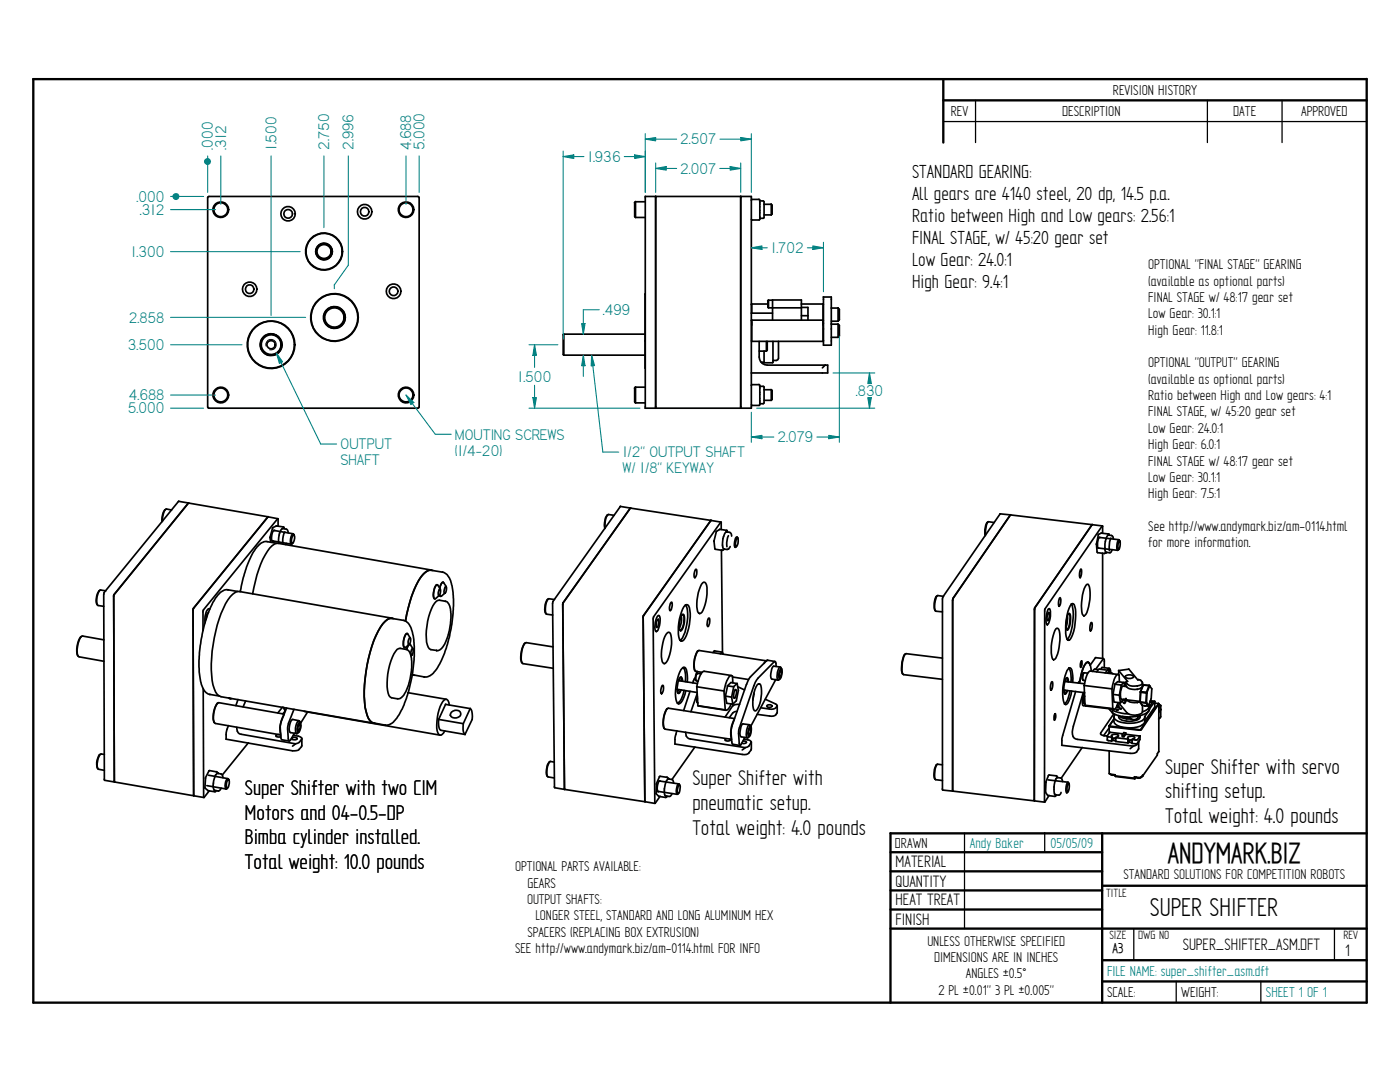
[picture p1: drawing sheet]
<svg xmlns="http://www.w3.org/2000/svg" width="279mm" height="216mm" viewBox="0 0 279 216" stroke-linecap="round" stroke-linejoin="round" font-family="sans-serif">
<g fill="none" stroke="#000" stroke-width=".47">
<path d="M6.6 15.8l266.2-.1v184.4h-266.2v-184.3M188.3 15.8v12.6M188.3 20h84.5M177.7 166.2v33.9M177.7 166.3h95.1M177.7 170.1h42.3M177.7 173.9h42.3M177.7 177.7h42.3M220 166.2v33.9M220 176.7h52.8M177.7 181.5h42.3M177.7 185.3h95.1"/>
<path d="M220 191.6h52.8M220 195.8h52.8"/>
</g>
<path d="M188.3 24.3h84.5M194.7 20v8.4M241 20v8.4M255.9 20v8.4M192.5 166.2v19.1M208.5 166.1v3.8M226.3 185.3v6.3M234.7 195.8v4.3M251.6 195.8v4.3M266.3 185.3v6.3" fill="none" stroke="#000" stroke-width=".25"/>
<g fill="none" stroke="#000" stroke-width=".34">
<path d="M41.4 39.5l.3-.3h41.7l.3 .3-.1 41.9h-41.9M41.4 39.4v41.8l.3 .2M128.8 39.2h21.1v42.2h-21.2M128.8 39.2v42.2M130.9 39.2v42.2M147.8 39.2v42.2M150 39.8h1.5M150.1 39.8l-.2 .1M151.5 39.8l.1 .1v3.9M126.7 40.4v2.8l.1 .2M126.8 40.3h2M126.8 40.2v3.2"/>
<path d="M126.8 43.4h2M126.8 40.3l-.2 .1M128.7 58.7h.1M128.7 58.7l.1 14.7M151.6 40.1h.7l.2 .2v3.1l-.2 .2h-.7M151.6 43.7l-.1 .2h-1.4l-.2-.1M152.4 40.8h1.5M152.5 42.9h1.4M153.3 59.9h.9M153.4 59.9l-.2 .1M153.4 59.9v1.5M153.9 40.7l.2 .2v1.8"/>
<path d="M153.9 40.7v2.2M154.1 42.7l-.2 .2M154.1 59.9h5.8v4M154.2 59.9v4M164.3 59.2v9.7h1.6v-9.6h-1.6M68.7 64.1v.1M68.8 63.1l.1 .1M112.4 66.8l.1-.1v4.2M112.4 66.8v3.9l.1 .2M112.5 66.7h16.2M112.5 70.9h16.2M126.6 77.4l.2-.2v3.2"/>
<path d="M126.7 77.4v2.8l.1 .2M126.8 77.3h2M128.7 68h.1M149.9 60.7h.1v1.8M149.9 64l.1-.2v4.3M149.9 62.5h4.3M149.9 68l.1 .1M150 60.7h3.2M150 63.9h14.3M150 76.8h1.5M150 68.1h14.3M150.1 76.8l-.2 .1"/>
<path d="M151.5 76.7l.1 .2v3.9M151.5 68.1v3.1a1.61 1.61 0 0 0 1.6 1.7h12.1v1.5h-15.3M151.5 70.1h1.5M151.6 77.1h.7l.2 .1v3.2l-.2 .2h-.7M151.9 72.3h.6M152.4 77.8h1.5v2.1M152.5 79.9h1.4M152.5 70v2.4h1.7l.1-.1M153 68.1v2M153.1 68.1v1.8M153.1 69.8l-.1 .3M153.2 60v1.3l.2 .1"/>
<path d="M153.4 61.4h6.5M153.9 77.7l.2 .2M154.1 77.9v1.8M154.1 79.7l-.2 .2M154.3 68.1v4.2M154.3 71.9v.1M155.4 68.1v3.4l-.2 .3-.3 .1h-.6M159.9 60.7h4.4M159.9 61.3h1.3v2.6M159.9 63h1.3M164.2 60.6l.1 .1M164.2 63.8l.1 .2"/>
<path d="M164.3 60.6v7.5M164.3 68v.1M164.7 72.8l-.6 .6M165.9 61.5h1.4M165.9 64.7h1.4M165.9 64.1h1.4M165.9 67.3h1.4M167.2 64.6l.3 .3M167.3 64.7v2.6M167.5 63.8v-2.1l-.3-.3 .1 2.7M167.5 64.9v2.2M167.5 63.8l-.2 .3"/>
<path d="M167.5 67l-.2 .3M35.7 100l-15 18.3M126.8 80.4h2M151.6 80.7l-.1 .2h-1.4l-.2-.1M19.8 117.9a2.79 2.79 0 0 0-.4 2.8M19.9 117.8l-.2 .1M20.1 117.7l1 .2M20.1 117.7a2.72 2.72 0 0 0-.5 3.1l1.1 .2M20.8 118.3v37.2M22.7 118.9l.2 37.1M22.8 118.7l-.1 .3M32.9 101.8l-.5 1-.1 1.3"/>
<path d="M33.1 101.6l-.2 .2M33.2 101.6l1 .2M33.2 101.6a2.47 2.47 0 0 0-.8 2.4M35.6 100l1.9 .4M37.6 100.4l-14.9 18.3M37.6 100.3v.1M45.5 117.7h.1M47.5 118l-2-.3a3.1 3.1 0 0 0-2.7 1.9 27.3 27.3 0 0 0-3.1 12.1v1.4a7.8 7.8 0 0 0 1.4 5.1l.8 .4M47.8 118l30.5 5.4M47.8 118a2.68 2.68 0 0 0-2.3 1.7 27.6 27.6 0 0 0-3 17 3 3 0 0 0 1.6 2.3l30.5 5.3M53.3 108.1l2 .3M53.3 108.1a2.67 2.67 0 0 0-2.4 1.6 21.4 21.4 0 0 0-2.9 8.4"/>
<path d="M53.5 103.1l-14.9 18.3-.1 .4M53.5 103.1l2 .4M53.5 103.1l-14.9 18.3M53.5 103.1l-15.9-2.7-14.8 18.3M53.5 103.1l-.1 .1M53.9 107.2l.1 1M53.9 107.2v.1M54.4 105.4l-.5 1.8M54.5 105.3l-.1 .1M54.5 107.9l-.1 .1M54.6 105.8l3.9 .7M54.9 105.9l-.2-.1a1.99 1.99 0 0 0-.3 2.2"/>
<path d="M55.1 104.9h.1M55.5 103.6l-.1-.1-14.8 18.3M55.5 103.6v1.4M55.5 108.4l30.6 5.3M55.6 108.4a2.38 2.38 0 0 0-2.2 1.6 22.9 22.9 0 0 0-3 8.5M55.6 108.1v.3M55.8 106.3l-.2 1.8M56.4 105.4l-.3 .3-.3 .7M56.5 105.5l.7 .1 .3 .7M56.6 105.1l.1 .2M56.6 105.2l-1.4-.3-.8 .4M56.6 105.2l.1 .3"/>
<path d="M56.9 106.1l-.4 .9v1.5M57.1 108.4l-.1 .3M58.4 108.4l-.3 .2M58.5 106.8l.1-.1a1.5 1.5 0 0 1-.3 1.8 1.58 1.58 0 0 1 .2-1.7zM58.5 106.6l.2 .2M58.6 106.6l-.1-.1a1.88 1.88 0 0 0-.4 2.1l-3.8-.7M86.1 113.8l2.2 .4a3.1 3.1 0 0 1 1.9 2.7l.3 2.6v2.1a24.5 24.5 0 0 1-3.6 12.3l-.9 .8a1.6 1.6 0 0 1-1.3 .3M86.1 113.8a3.4 3.4 0 0 0-2.7 2.3l-1.3 2.9-.7 2.4-.5 2.6M86.4 113.8a1.61 1.61 0 0 0-1.9 .7 17.8 17.8 0 0 0-3.3 8.1l-.3 1.4M87.2 116.7a2.57 2.57 0 0 0-.5 2.8l.9-.7M87.2 116.7a2.57 2.57 0 0 0-.5 2.8M87.2 116.7l.2 .1"/>
<path d="M87.3 116.7l.6 .9M87.7 119.8l1.2 .2a1.89 1.89 0 0 1 1.1 2v1.6a9.9 9.9 0 0 1-2 5.9l-.6 .3h-.3M87.7 118.8l.2 .2M87.7 119.8a1.52 1.52 0 0 0-1.3 1.1 13.1 13.1 0 0 0-1.1 7.8l.4 .8 1.4 .3M87.8 117.5a1.1 1.1 0 0 1-.2 1.4l-.1-.7zM88.4 116.2a1.41 1.41 0 0 0-.6 1.2M88.4 116.2a1.4 1.4 0 0 0-.6 1.1M88.4 116.2l.2 .1M88.5 116.2l.6 .9M88.8 118.3l-.7 .7h-.3v-.3M88.9 117a1.06 1.06 0 0 1-.2 1.4l-.1-.6zM109.3 119.6a3.1 3.1 0 0 0-.3 2.9"/>
<path d="M109.4 119.5l-.2 .1M109.5 119.5l1.2 .1M109.6 119.5a2.94 2.94 0 0 0-.5 3.1l1.2 .1M121.3 102.7a3.1 3.1 0 0 0-.6 2.8M121.4 102.7l1.2 .1M121.5 102.7a2.92 2.92 0 0 0-.7 2.7M123.8 101l2 .4M123.8 101l-13.5 19.1M125.8 101.3l-13.5 19.1M125.8 101.4l16 2.5M138.8 113.6l.2 .1 .1 .6-.4 1a1.61 1.61 0 0 1 .1-1.7zM140.3 116.3l.2-.1a.88 .88 0 0 1 .6 1 7.5 7.5 0 0 1-1.3 5.2h-.2a1.27 1.27 0 0 1-.5-1.3 7.7 7.7 0 0 1 1.2-4.8z"/>
<path d="M141.9 103.8l-13.5 19.1M142.5 107.9v.1M142.5 108l.2 1.6 1.4 .2 .4-.2M142.5 108h.1M143 106.1l-.5 1.8M143 106l-.1 .1M143.6 105.7l-.6 .3M143.6 105.6l1.5 .2M143.7 105.6l-.1 .1M143.9 104.2l-2-.4-13.5 19.1v.3M143.9 104.3l-.1-.1-13.4 18.9M143.9 104.3v1.4"/>
<path d="M144 109.7l.2 20.4M144.2 108.8l.2 .8h.9M144.4 107.1l-.2 1.7M144.6 109.5l-.1 .1M144.9 106.1l-.5 1M145 106.1l.6 .1M145 105.8l.2 .2M145.1 105.9l.1 .3M145.4 106.9l-.4 1.3 .1 .9M145.6 106.3l.3 .1 .1 .6M145.7 109.1l-.4 .5M147 109l-.3 .2"/>
<path d="M147.1 107.4l.1-.1 .1 .1v.6v.5l-.4 .6a1.69 1.69 0 0 1 .2-1.7zM147.1 107.1l.2 .3M147.2 107.2l-.2-.1a2.13 2.13 0 0 0-.3 2.1M186.9 119a3.1 3.1 0 0 0-.2 2.9M187 118.9l-.2 .1M187.1 118.8l1.2 .2M187.2 118.8a3.3 3.3 0 0 0-.4 3.2l1.3 .1M188.2 119.2l-.1 38.3M197 104.3l-.4 1.4v1.2M197.1 104.1l-.2 .2M197.2 104.1l1.2 .2M197.3 104.1a3.2 3.2 0 0 0-.6 2.7"/>
<path d="M199.6 102.5l2 .3M199.6 102.5h.1M199.6 102.5l-11.5 16.7M201.7 102.7l-11.5 16.7M211.5 119.3h.1l.1 .6-.1 .8-.2 .3-.2-.7zM215.6 113.6h.2l.1 .6-.3 1.1-.2-.7zM216.8 116.7l.4-.1a8 8 0 0 1-.5 6l-.4 .3a3.1 3.1 0 0 1-.4-2.7l.3-2.1zM217.9 104.7l-11.4 16.6v.4M218 104.7h-.1M218 104.6l-11.5 16.7M218.8 108.6h.1M218.8 108.5v.1"/>
<path d="M218.8 108.6l.2 1.7 1.5 .1M219.2 106.6l-.4 1.9M219.3 107.2l4 .5 .2 .2M219.5 107.3h-.2l-.1 .2-.2 .8v.8l.3 .2M219.8 106.4h.1M220 104.9l-18.4-2.2-11.4 16.7v38.5M220 105.1v-.2l-11.5 16.7M220 105v1.4M220 110.4v21M220.7 107.6l-.2 .9a2.09 2.09 0 0 0 .3 1.7l.8 .1 .4-.6M220.7 110.3l-.2 .1M220.8 110.2l-.1 .1"/>
<path d="M220.9 110.2l-.1 .1M221.1 106.7l-.4 1M221.2 106.8l.8 .1 .2 .6M221.2 106.5l.2 .1M221.2 106.6l-1.4-.2-.6 .2M221.4 106.6v.2M221.7 107.4l-.3 .7v1.8M223.3 109.6l-.3 .2M223.4 107.7a1.95 1.95 0 0 0-.3 2.1l-4-.5M223.4 107.9l.2 .3-.1 .8-.3 .6-.1-.3v-.8zM16.1 127.1a4.3 4.3 0 0 0-.5 3.8M16.3 127l-.2 .1"/>
<path d="M16.5 126.9l4.2 .8M16.5 126.9a2.46 2.46 0 0 0-1 2.3l-.1 .6a1.16 1.16 0 0 0 .4 1.3l4.9 .9M38.5 121.7l.2 37.1M40.6 137.4l.1 21.7 1.1-1.3M40.6 121.8l-.1 4M41.6 122.2l-.4 .6-.1 .7M41.9 121.5h-.2a1.97 1.97 0 0 0-.8 1.9v.8M41.9 138.6h.1M41.9 138.6l1.9 .3M45.6 139.2l.4 .2h.3M45.7 139.3h.1M45.9 139.3l-.2 .1"/>
<path d="M47.5 139.6l-.4 1.2M49 139.9l-.5 1.2M78.2 123.4l2.3 .4a2.63 2.63 0 0 1 1.8 2.3l.4 2.8-.1 2.4a24.8 24.8 0 0 1-3.4 12l-1.1 1.1-.5 .3h-.8M78.3 123.4a2 2 0 0 0-1.8 1 23.8 23.8 0 0 0-3.7 12.1l-.1 2.4a9 9 0 0 0 1.2 4.9l.7 .5M78.6 123.4a1.53 1.53 0 0 0-1.8 .6 16.2 16.2 0 0 0-3.3 7.5 25.2 25.2 0 0 0-.4 10.5 2.71 2.71 0 0 0 1.5 2.3M79.8 129.4l1.3 .2M79.9 129.4a1.43 1.43 0 0 0-1.3 1.1 12.1 12.1 0 0 0-1 8.3l.5 .4 1.2 .2M81 129.6h.2a2.51 2.51 0 0 1 1 2.3l-.1 1.6a9.7 9.7 0 0 1-1.9 5.6l-.4 .3h-.5M81.2 126.4a2.78 2.78 0 0 0-.6 2.7l.2 .1M81.4 126.5l.5 .8M81.4 126.5l-.1-.1a2.38 2.38 0 0 0-.5 2.8l.9-.6 .2 .1M81.4 138.2l7.7 1.3"/>
<path d="M81.5 128.7l-.3 .9 .3-.9M81.7 127.3l.3 .2v.2l-.2 .7-.2 .3-.2-.7zM81.9 128.6l.5 .9M82.2 129.5l.2-.1 .1 .5-.2 .6-.2 .3-.1-.7zM82.2 130.7l-.2 .2M82.3 134.6l2.3 .5M82.3 134.7h.2M82.5 134.7h.3M104.7 128.4a4.6 4.6 0 0 0-.5 3.9M104.8 128.3l-.2 .1M105 128.2l5.4 .9M105 128.2a3.9 3.9 0 0 0-.9 3.8l.3 .4 6 .9"/>
<path d="M110.4 120.1l.3 37M112.3 120.6l.4 36.9M112.4 120.4l-.1 .3M128.4 123.1l.3 36.9M130.4 123.1l.3 37.2 1-1.4M131.2 122.9l.3-.1a3.7 3.7 0 0 1-.4 3.1l-.1 .1a2.71 2.71 0 0 1 .1-2.8zM131.2 123.7h.2l.1 .5-.4 1a1.76 1.76 0 0 1 .1-1.5zM132.2 136.8h.2v.6l-.4 1a1.61 1.61 0 0 1 .2-1.6zM133.2 126.3l.4-.1a6.2 6.2 0 0 1-.2 5.1 1.39 1.39 0 0 1-.9 1.1 1.27 1.27 0 0 1-.5-1.3 8 8 0 0 1 1.2-4.8zM133.9 120.2h.2l.1 .7a1.01 1.01 0 0 1-.5 .9l-.1-.6zM135.1 137.6h.1M135.1 137.5l4 .7"/>
<path d="M135.4 135.8l3.8 .6M135.4 135.8h.1M135.5 137.6l-.3 .4M135.6 135.4l.1 .4M135.7 135.2l.3 .1 .1 .6M135.8 137.7l-.3 .5-.2 .1M135.8 127.6l-.1 .2M135.9 123l.1 1.2-.4 1.1M136.1 122.7l.2-.1a3.2 3.2 0 0 1-.5 3.2l-.1-.1M136.2 122.6h.2a3.2 3.2 0 0 1-.6 3.3 2.28 2.28 0 0 1-.1-2.2zM136.2 135.9v-.4l-.3-.4a3.3 3.3 0 0 0-.6 3.2h.3l.3-.6M136.3 133.2a3.5 3.5 0 0 1 .5 2.8"/>
<path d="M136.4 133.2v.1M136.4 133.3l.1 .1M136.5 137.8l-.1 .7a2.88 2.88 0 0 1-1.2 1.8l.3-.1M136.7 120.8l.5-.1a4.3 4.3 0 0 1 .5 3.2l-.5 2.3a2.3 2.3 0 0 1-1.2 1.7 1.38 1.38 0 0 1-.6-1.4 9.2 9.2 0 0 1 1.3-5.7zM136.8 120.7a6.7 6.7 0 0 1 .1 4.8l-.2 .7a2.54 2.54 0 0 1-1 1.6M136.8 120.7l.1 .2M136.8 120.7l.1 .1M137.2 136.1v-1.4a1.76 1.76 0 0 0-.6-1.6 1.28 1.28 0 0 0-1 1.1 10.2 10.2 0 0 0-.6 5.8l.4 .5a3.1 3.1 0 0 0 1.5-2.7M137.7 137.9l-1.3 3.9M138.4 135.8l-.1 .5M138.6 135.5l-.2 .4M138.8 135.2l-.3 .4"/>
<path d="M139 134.5l-.2 .7 .1 .6M139 137l5.5 .9M139.1 134l-.1 .5M139.1 138.4l-1.2 3.6M139.1 134.4l-.1 .1M139.2 139l-.1 .6 .1 .6M139.2 139.3l-.1 .6 .2 .4M139.2 134.4l.7 .1M139.2 129.9a4.7 4.7 0 0 0-.5 4M139.2 134.4l-.2 .2-.1 1 .1 .2 .3 .1M139.3 129.9h-.1M139.5 129.8l13.5 2.1-.5 .5"/>
<path d="M139.5 129.8a2.78 2.78 0 0 0-.9 2.3l-.1 .6a1.27 1.27 0 0 0 .4 1.3l1.2 .2M140.5 133.9l5.5 .9M140.5 133.9a1.34 1.34 0 0 0-.9 1.1l-.5 2 .2 3.8 5.6 .9M141.4 123.4h.2v.6l-.2 1h-.1a1.94 1.94 0 0 1 .1-1.6zM142.6 129.9l1.5 .2M142.6 129.8l-.3 .4M143.8 130.5l.3-.4 .2 .4M144.5 137.9l.2 3.7M144.8 138.9l.2 1.4 1.3 .2M144.8 138.9l.4-2 1.2 .1-.4 2.1M144.8 138.9l1.2 .2M145.2 136.9l.7-.7 1.2 .2-.7 .6"/>
<path d="M146 139.1l.3 1.4M146.2 134.9l-.2-.1a3 3 0 0 0-1.3 2.4l-.2 .7M146.2 135.1l3.2 .5M146.2 134.9l.1 1.4M146.7 137.6h.1a1.5 1.5 0 0 1-.2 1.7 2.04 2.04 0 0 1 .1-1.7zM147.1 136.4l.3 1.4M147.2 137l1.4 .7M147.4 137.8l-.5 2.1-.6 .6M149 136.6l-3 8.3-.1 1.3M150.4 138.5h.1M150.5 136.8l-3.1 8.8v.8M150.5 138.3l-.3 1.4"/>
<path d="M151.1 136.7l.4-.3a1.27 1.27 0 0 1 .5 1.4 5.4 5.4 0 0 1-1.2 4.1l-.2-.1a6.1 6.1 0 0 1 .5-5.1zM152.7 139.5l2.3 1.1a.78 .78 0 0 1-1 .9l-2.2-.3M153.1 131.7l-3.3 3.3-.8 1.6M153.2 131.7l1.5 .3M153.2 131.7l-.1 .1M154.4 132.9l1.3 .2M154.4 132.9a2.34 2.34 0 0 0-.6 2.3l.3 .3 1.2 .2a2.49 2.49 0 0 1 .4-2.6l.1 .1M154.8 135.6l-5 9.3M154.9 133l-.1-.9-.2-.1-3.3 3.3-.8 1.6M155.5 134.7l.1 .5 .3-.4M155.6 134.1h.4M155.6 134l-.1 .7"/>
<path d="M155.7 135.4l-.4 .3M155.8 133.5l.1-.1a2.07 2.07 0 0 1-.3 2.1l-.2-.7 .1-.8zM155.8 133.1l.2 .4M155.9 133.7l.1 .4M155.9 133.6l-.3 .4M156 134.1l-.1 .8-.4-.1M180.6 130.6a5.2 5.2 0 0 0-.5 3.8l.1 .1M180.7 130.5l-.2 .1M180.8 130.4l7.3 .9M180.8 130.4a2.74 2.74 0 0 0-.8 2.4 2.14 2.14 0 0 0 .3 1.8l7.8 1M206.5 121.6v38.2M208.5 121.6l-.1 38.4 1-1.3"/>
<path d="M209.2 121.6l.3-.1a3.5 3.5 0 0 1-.5 3.2 3.7 3.7 0 0 1 .2-3.1zM209.3 122.2l.1 1-.3 .7-.1-1zM209.8 136.1h.3v.6l-.1 .7-.2 .3-.2-.7zM210.7 125.5l.4-.1a4.1 4.1 0 0 1 .4 3l-.4 2.1a1.36 1.36 0 0 1-.8 1.2 4 4 0 0 1-.4-3.5l.3-1.4zM212.3 137.7l4.2 .5M212.5 136l4 .4M212.6 137.7l-.3 .4M212.7 135.5v.5M212.8 135.3h.2l.1 .7M212.9 137.8l-.3 .6h-.2M213 122.9v1.4l-.2 .8M213.2 122.5h.1a2.91 2.91 0 0 1 0 2.6l-.4 .5"/>
<path d="M213.2 136.1l-.2-.9a3.7 3.7 0 0 0-.5 3.3l.2-.1 .3-.6M213.3 122.5l.1-.1a3.7 3.7 0 0 1-.4 3.3 3.8 3.8 0 0 1 .3-3.2zM213.3 133.3l.4 .9v1.9M213.3 133.3h.1M213.3 133.3l.1 .1M213.5 137.8l-.4 1.9-.6 .8M213.8 120.6l.2-.2 .4 .2a9.9 9.9 0 0 1-1 7.1l-.2 .1a1.49 1.49 0 0 1-.5-1.4 10 10 0 0 1 1.1-5.8zM213.8 120.5l.1 .1M213.8 120.6a9.6 9.6 0 0 1-.6 6.7l-.2 .2M214.1 136.1v-1.4a1.59 1.59 0 0 0-.5-1.4 1.18 1.18 0 0 0-.8 1 9.5 9.5 0 0 0-.3 6.2l.2 .1a3.4 3.4 0 0 0 1.2-2.7M214.7 138l-2.6 8.7-.2 .7v1.3M215.3 136.1l-.1 .2"/>
<path d="M215.9 131.9v.6l-.2 .7-.1-.7zM216.2 138.2l-2 6.7a2.55 2.55 0 0 0 .2 2.4l.6 .2 11.2 1.4M216.2 134.4l-.2 .7 .2 .6M216.3 136.8l5.6 .7M216.4 134.2l-.3 .6v.7l.1 .3h.4M216.5 138.3a2.97 2.97 0 0 0-.3 2.5l.5 .1M216.5 138.9l-.2 1.2v.2l.2 .1M216.5 138.9l-.3 .8 .2 .6M217.1 132.1l.2 .2M217.1 134.3l-.9 .1M217.3 132.2l.1 .2M217.6 133.9l5.5 .7"/>
<path d="M217.6 132.8l-.1-.4-.5-.3a4.1 4.1 0 0 0-1.3 2.9l-.2 .8-.3 .4M217.6 133.9a1.55 1.55 0 0 0-.9 1.4l-.3 1.5 .1 3.9 .2 .2M217.7 124.2l.2 .1 .1 .6-.2 .7-.2 .3-.1-.7zM217.8 133.9a2.16 2.16 0 0 0-.7-1.7 1.53 1.53 0 0 0-.9 1.1l-.7 3M218.4 133.5l.8 .1M218.5 133.5l-.5 .5M218.7 131.2l1.5 .2M218.7 131.2l-1.1 1.6M219.4 133.5l1.7 .2M219.5 133.5l-.3 .1-.3 .5M219.9 133.2l1.4 .1M220 133.2l-.3 .4"/>
<path d="M220.4 132l-.2-.6-1.5 2.2M220.4 131.9v1.3M220.9 133.9l-.3 .4M221.1 133.7v.1M221.1 133.7l.4 .5M221.2 134.2l.7 .1 .2 .2M221.2 133.8l.3-.3 .2 .7M221.3 134h.1M221.4 133.9h.1M221.4 133.3l.1 .3M221.4 133.4h-.2l-.1 .3M221.4 133.9v.2"/>
<path d="M221.5 133.9v.3M221.5 133.9l-.1 .1M221.9 137.5l.2 3.9M222.1 138.6l.4-2.1 1.3 .2-.4 2M222.1 138.6l.2 1.5 1.3 .2M222.1 138.6l1.3 .1M222.5 136.5l.6-.5 1.2 .2-.6 .5M223.3 133.8v.8M223.3 133.8l1.7 2.2h-.2M223.4 134.7l-.2-.1a1.02 1.02 0 0 0-.8 .9l-.5 2M223.4 134.7v1.4M223.4 138.7l.2 1.6"/>
<path d="M224.1 136.9l.7 .1M224.1 136.9a2.59 2.59 0 0 0-.3 2.6l3.7 .5M224.2 139.7l-.6 .6M224.2 139.5v.2M224.3 139.6l.4 .4M224.3 136.1l.2 .8M224.4 139.6l.3 .2M224.6 136.1a2.09 2.09 0 0 0 2.3 .8M224.6 139.4a2.19 2.19 0 0 0 2.3 .8M224.6 134.9a1.25 1.25 0 0 1 1.7 .1 1.24 1.24 0 0 1-1.8 0zM224.7 136.2a1.18 1.18 0 0 0 1.3 1.3h.9M224.7 139.4v.1a.74 .74 0 0 1-.3 .9l-.5-.5"/>
<path d="M224.7 136.7l-.1 .2M224.7 139.4h-.1M224.9 136l-.3 .2M225.3 133.5l1.8 2.2 .1-.1M225.3 133.5l-2.1 .3M226.9 137.5l.1 .1M226.9 136.9h.1M227.2 135.6l.5 .2M227.5 140l.1 .2M227.5 140v.1M227.6 138l-.1 2.1M227.6 138.1h.1"/>
<path d="M227.6 138.1l.1-.1v.1M227.6 135.7l.4 .6a.91 .91 0 0 1-1.1 .6M227.6 138.1l1.2 .2M227.7 137.3h.2M227.7 138.1l-.2 1.9 1.2 .2M227.7 138l1.1 .1M228 136.2v.7a1.11 1.11 0 0 1-1.1 .6M228.1 136.7h.1M228.1 136.7l-.5 1.4M228.1 136.7l1.2 .1M228.2 136.7l-.6 1.3M228.2 136.7l1.1 .1"/>
<path d="M228.8 138.1v2.1M228.8 138.3l-.1 1.9M228.8 138.1v.2M228.9 138.2l-.1 .1M229.3 136.8l.1 .1M229.4 136.8l.5 .7M229.4 136.9l-.1-.1-.5 1.3M229.4 136.9l-.5 1.4M229.5 140h.6l-.7 1.1M229.6 139.8l.9 .2v1.1M229.7 139.4l-.5 1.4M229.9 137.4l-.2 2"/>
<path d="M230.5 140l-1.2 1.6M19.9 150.6a2.85 2.85 0 0 0-.4 2.8M20 150.5l-.2 .1M20.2 150.5h.6M20.2 150.5a2.17 2.17 0 0 0-.8 1.9 1.06 1.06 0 0 0 .3 1.1l1.1 .2M20.8 155.5l.1 .2 2 .3M22.8 155.8l.1 .2M22.9 156l15.8 2.8M38.6 158.6l.1 .2M38.7 158.8l2 .3M41 155.2l-.1 2.1 .6 .5 1.6 .1M41.3 156.8l3.8 .6"/>
<path d="M41.6 154.7l3.9 .7M41.7 153.8l-.7 1.4M41.8 153.8l1.5 .2M41.8 153.8h-.1M42.6 156.3l-.1 .8 .2 .5M42.7 157.6l.1 .1M42.8 157.7l.7 .1M43.1 157.7v.2M43.2 154l.4 .3M43.4 140.3a4.2 4.2 0 0 0-.6 3.9M43.5 140.3h-.2M43.6 140.2l13.1 2.3"/>
<path d="M43.7 140.2a2.74 2.74 0 0 0-1.1 2.3 2.09 2.09 0 0 0 .4 1.9l13 2.2M44.1 154.4l.3 .2 .1 .6M44.1 154.4l-.6-.1a2.29 2.29 0 0 0-.9 2M44.2 157.3l-.4 .5h-.3M45.4 157.2l-.3 .2M45.5 155.6l.1-.1a1.49 1.49 0 0 1-.3 1.8l-.1-1.1zM45.6 155.4l.1 .2M45.6 155.4h-.1a1.8 1.8 0 0 0-.4 2M45.6 144.8l-.5 1.5v1.2l13.3 2.3h.8l.5-.3M47.2 145.1a1.21 1.21 0 0 0 .9 1.4l10.9 1.9M49.6 148.2l-5.2 6.4M55.6 146.6l-.5 .1v.2l.5 .2 .4-.2"/>
<path d="M55.9 146.6l.1 .1M55.9 145.2l.2 2.3 1.6 .4M56.4 141.1l-.9 1.1M56.6 141.1l.3 .8M56.6 142.7a5.1 5.1 0 0 0-.6 3.7M56.7 141.2l.2 .7-.5 .6M57.2 141.3l-1.1 2.8-.2 1.1M57.4 145.5l.1 1.9 .2 .5 .3-.2 .8-1.4M58.2 147.3a.76 .76 0 0 1 1.1 .1 .68 .68 0 0 1-1.1-.1zM58.4 143.6l1.2 .2M58.4 143.6a2.34 2.34 0 0 0-.4 2.6l1.2 .2a2.14 2.14 0 0 1 .4-2.6l.2 .1M58.5 146.7l1.4 .3 .3 .2v.3"/>
<path d="M58.7 141.5l-1.1 2.8-.2 1.2M59 148.4l-.6 .5M59.5 144.7l.4 .1M59.6 144.7l-.2 .7 .1 .5 .3-.4M59.6 146.1l-.4 .3M59.7 144.1h.2a1.7 1.7 0 0 1-.4 2.1l-.2-.4 .1-.7zM59.7 143.8l.2 .4M59.8 144.4l.1 .4M59.8 144.4l-.2 .3M59.9 144.8l-.1 .8-.4-.1M60.2 147.5l-.5 .6-.7 .3M60.2 149l-.5 .5"/>
<path d="M60.2 147.3v1.7M60.7 141.9l27.1 4.8M61.4 142.1l-1.4 2.2M74.6 144.3l.3 .1M74.6 144.3l2.3 .4M87.5 143.6v.6a1.63 1.63 0 0 0 .5 1.5M87.5 143.6l5 .8M88.8 145.8a1.18 1.18 0 0 1-1 .9M88.9 140.5l5 .9a2.22 2.22 0 0 1 .3 2.2l-1.4 3M88.9 140.5l-1.4 3.1M89.7 140.7a.95 .95 0 0 0-.8-1.2 4 4 0 0 0-1.5 2.9l-.2 1.5a3.9 3.9 0 0 0 .4 2.7l.2 .1M90.1 142.1a1.12 1.12 0 0 1 1.8 .2 1.11 1.11 0 0 1-.9 1 1.11 1.11 0 0 1-1.1-.6z"/>
<path d="M92.5 144.4a2.46 2.46 0 0 0 .3 2.2l-4.9-.9M93.9 141.4l-1.4 3M109.6 152.1a2.98 2.98 0 0 0-.3 2.8M109.7 152l-.2 .1M109.8 151.9l.8 .2M109.9 151.9a2.94 2.94 0 0 0-.5 3.1l1.2 .2M110.6 157l.1 .2 2 .3M112.6 157.3l.1 .2M112.7 157.5l16 2.5M128.7 159.8v.2M128.7 160l2 .3M131 156.4v2l.5 .5 1.4 .2 .2-.1"/>
<path d="M131.3 157.9l3.8 .6M131.4 157.9l-.1 .1M131.5 155.8l4 .6M131.6 155l1.5 .1 .3 .2M131.6 155l-.6 1.4M131.8 155.9l-.1-.1a2.09 2.09 0 0 0-.3 2.2M132.6 157.4l.2 1.3M132.7 158.7l.1 .1M132.8 158.8h.1M133 155.8l-.4 1.6M133.1 141.4a4.7 4.7 0 0 0-.5 4M133.1 158.8v.2"/>
<path d="M133.1 155.1l.1 .1M133.2 141.4h-.1M133.3 155.4l.7 .1M133.3 155.3l.2 .1M133.3 141.3l13.3 2.1M133.4 155.4l-.4 .4M133.4 141.3a3.3 3.3 0 0 0-1 2.9 1.27 1.27 0 0 0 .4 1.3l13.2 2M133.5 155.4h.1M134.1 155.5l.2 .2 .2 .6M134.1 158.4l-.4 .5-.8-.1M134.7 148.5l13.4 2a1.38 1.38 0 0 0 1.4-.3M135.1 145.8l-.4 1.4v1.3"/>
<path d="M135.4 158.3l-.3 .2M135.5 156.7l.1-.1a1.72 1.72 0 0 1-.3 1.8 1.69 1.69 0 0 1 .2-1.7zM135.5 156.4l.2 .3M135.6 156.5l-.2-.1a2.17 2.17 0 0 0-.3 2.1M136.8 146.1l.1 .8 .5 .5 11.3 1.8M138.7 149.1l-4.6 6.4M139.2 140.8l5.5 .8M144.9 147.4l-.2 .2 .2 .2a.65 .65 0 0 0 .9-.2l-.1-.2M145.9 146.1l.2 2.3 1.6 .4M145.9 140.5a1.87 1.87 0 0 1-1 1.2l-.2-.1M146.2 140.8l-1.5 2.3M146.5 143.6a5.9 5.9 0 0 0-.5 3.8"/>
<path d="M147.1 141.9l-.9 .4-.7 .9M147.4 146.4l.2 2.2 .2 .1 .1-.2M147.6 140.6v-.1a1.63 1.63 0 0 0-1.4 .4M148.3 144.4l1.3 .2M148.3 147.9l.6 .1 .1 .1a.75 .75 0 0 1-1 .2M148.3 144.4a2.34 2.34 0 0 0-.6 2.3l.2 .3 1.3 .2a2.49 2.49 0 0 1 .4-2.6l.1 .1M148.4 147.5a1.44 1.44 0 0 1 1.5 .6 1.45 1.45 0 0 1-1.2 1.1M148.7 147.2l-.8 1.3M148.7 149.2l-.6 .4M149.4 145.6l.5 .1M149.5 145.5l-.2 .8 .2 .4 .2-.4M149.6 146.9l-.5 .3"/>
<path d="M149.6 145l.2-.1a2.01 2.01 0 0 1-.4 2.1l-.1-1.1zM149.6 144.7l.3 .3M149.7 145.2l.2 .5M149.7 145.2l-.2 .3M149.9 145.7l-.2 .7-.3-.1M149.9 148v1.5l-.5 .7M151.1 142.5l2.5 .4a1.34 1.34 0 0 0 1.3-.3M153 140.8a.77 .77 0 0 1 1.1 .1 .61 .61 0 0 1-1.1-.1zM155 142.4l-.1 .2M155.1 140.8v1.4l-.1 .2M186.9 152.7a3.3 3.3 0 0 0-.3 2.8M187 152.5l-.2 .2"/>
<path d="M187.1 152.5l1 .1M187.1 152.5a3.5 3.5 0 0 0-.4 3.1l1.4 .1M188 157.4l.1 .2 2.1 .3M190.1 157.7l.1 .2M190.2 157.9l16.3 1.9M206.4 159.6l.1 .2M206.5 159.8l2 .3M208.7 156.1v2l.4 .6 1.5 .2 .1-.1M209.2 155.6l3.9 .5 .2 .2M209.2 154.7l1.6 .1M209.3 154.7l-.6 1.4M210.4 157l.1 1.5"/>
<path d="M210.6 142.4l.1 .7-.2 .5h-.1a1.15 1.15 0 0 1 .2-1.2zM210.8 154.8l.1 .1M210.8 158.6l-.1 .2M210.9 154.8l.1 .3M211 155.2l.8 .1 .2 .7M211 155.2a2.66 2.66 0 0 0-.6 1.9M211 155.1l.1 .1M211.8 158.1l-.4 .6-.9-.1-.1-.2M211.9 148.7l13.7 1.6h.8l.5-.3M212.6 140.3l-.2 .2M213.1 158l-.2 .2M213.2 156.1a1.95 1.95 0 0 0-.3 2.1"/>
<path d="M213.2 156.3l.2 .1v.6l-.1 .7-.2 .3-.2-.7zM216 149.1l-4.2 6.2M216.5 140.7l5.6 .7M216.7 140.9l5.6 .6M220.3 146.8l.7 .1M221.4 145.2l-1.1 1.6M221.4 149.8v4.5l.2 .2M221.4 144.8l.2 .2 5.8 .7M221.4 144.9h.1M221.4 141.5l.6 .8M221.4 141.4v.2v-.2M221.4 146.1l2.7 .3"/>
<path d="M221.5 146.1l-.6 .7 .1 .1M221.6 154.5l.4 .2 .5-.1M221.6 154.5l.9 .1M221.9 147.1l-.9-.2v.8l.2 .1M221.9 147.1v.8l-.8-.1M221.9 141.5l.1 .2M221.9 146.9v.2M222 141.7l1.7 .6 1.5 .2M222 141.7v.6M222.3 142.4l-2.6 3.9 .1 .3 .6 .2M222.3 143.5l-1 1.4zM222.5 154.8l3.9 .5v-.3"/>
<path d="M222.5 142.6a.67 .67 0 0 0 .2 1.1 5.7 5.7 0 0 0 5.6-.2l.2-.5M222.5 154.6v.2M222.5 154.8l.1 .1 3.9 .5M222.6 147.2l.5-.2 .1-.2-.7-.3a.59 .59 0 0 0-.7 .4l.1 .1-.1 .9M222.7 147.4a.52 .52 0 0 0-.7 .2l.7 .2M222.7 147.3l-.8 .1M222.7 141.6l.3-.1 .2 .1zM223 141.1l.3-.1 .1 .1-.3 .1zM223.1 140.7l.2 .1-.2 .1-.2-.1M223.1 140.6l-.1 .1M223.1 140.2l-.1 .5a.82 .82 0 0 1-.8 .8l-.1-.1M223.2 140.2l1.7 2a2.34 2.34 0 0 0 2 .5"/>
<path d="M223.4 142.8a2.52 2.52 0 0 0 2.3 .7M223.4 141.4h.4zM224 146.7l.1 .3h.3M224 143l1 .3M224.5 143l.5 .1M224.7 146.2l-.5 .6-.2-.2M224.7 146.5v-.2l-.4-.1-.4 .4M224.7 146.5l2.7 .4M224.7 146.5l-.4 .5M224.9 143.1h.7M224.9 143.3h.7M225.1 147.4v.9l-2.5-.3"/>
<path d="M225.2 147.4l-.2-.3 .2-.1 .6-.1 .7 .3-.6 .4M225.2 147.4l-.1 .9M225.2 147.4l-.1 .1-2.4-.3v.8M225.5 147.7h.4M225.5 147.7l-.4 .1M225.6 143.1v.2M225.9 147.7l-.7 .2a.52 .52 0 0 0 .7 .3M225.9 147.6v.7l1 .1 .1-.1M225.9 147.6l.7 .1M226.2 148.9l-.6 .5M226.4 155.2l.1 .2M226.4 155l1 .2 .4-.2"/>
<path d="M226.6 147.7h.3M226.9 142.7h.1M226.9 140.2h.1M227 143.4l-.7 .2-.7-.2M227.1 142.9v.4a1 1 0 0 1-1.5 0M227.2 148l-.3 .6-.7 .3M227.2 148.1v-.2v1.6M227.2 149.5l-.4 .5M227.3 146.9h.2M227.5 142.8l-.5 .3M227.5 140l.4 .7M227.5 140l-.6 .2"/>
<path d="M227.5 140.1l.1 .1M227.5 142.7a.94 .94 0 0 1-1.1 1.1l-1.6 .1a1.56 1.56 0 0 1-1.5-.9v-.2M227.5 145.6l.2 .1M227.5 146.9v.7l-.5 .7M227.5 146.8l-.5 .8-.2 .1M227.5 140.2l1.2 .1M227.6 145.6l-6.2-.7v1.4M227.6 145.6l-.3 .1M227.6 140.2l.4 .6M227.7 155.1l-.6 .2-.4-.2-.3 .3M227.7 155l.1 .1M227.8 155.1l.2-.4v.2l-.2 .2"/>
<path d="M227.9 140.6l.1 .2M228 142a1.11 1.11 0 0 1-1.1 .7M228 140.7v1.3M228.3 140.8h.5M228.5 143v1a2.73 2.73 0 0 1-2.9 1.2h-.7a3.4 3.4 0 0 1-2.5-1l-.1-1.2M228.6 140.2l.1 .1M228.7 140.3l.4 .6-1.1-.1M228.7 140.2h.1M228.8 140.2l.4 .6M228.8 140.2l-.1 .1M229.2 140.8l-.1 .1M229.3 140.5a1.07 1.07 0 0 1-.7 1.3l-.6 .2"/>
<path d="M229.4 141.7l-.1 .1M229.4 141.6h.1M229.4 141.7l-1 1.3M229.4 140.8a1.47 1.47 0 0 1-1.3 1.8 7.6 7.6 0 0 1-6.1-.3M229.4 140.1l.6 .1M230.5 141.1h.1M230.5 140.3l.7 .1M230.5 141.1l-2.1 2.8M231 150.4v.3l-3 4.2M231.2 140.4h.1M231.2 140.5l-3.4 5.1h-.2M231.2 140.4l-3.6 5.2"/>
<path d="M231.2 140.4v.1M231.2 150l-.2 .4M231.3 140.5v9.5M231.3 140.6l.3 .2M231.3 149.9l-.1 .1M231.5 143.3l-.3 .2M231.5 141.8l-.1 .1M231.6 143.1l-.2 .2M231.6 141.6l-.1 .3M231.6 141.7v-.1l-.3 .6M231.6 140.8v2.3M231.6 140.8l-.3 .6"/>
<circle cx="44.1" cy="41.8" r="1.4"/>
<circle cx="44.1" cy="41.8" r="1.57"/>
<circle cx="49.8" cy="57.7" r=".86"/>
<circle cx="49.8" cy="57.7" r="1.44"/>
<circle cx="57.5" cy="42.7" r="1.44"/>
<circle cx="57.5" cy="42.7" r=".87"/>
<circle cx="64.7" cy="50.2" r="3.7"/>
<circle cx="64.7" cy="50.2" r="1.59"/>
<circle cx="64.7" cy="50.2" r="1.67"/>
<circle cx="64.7" cy="50.2" r="3.6"/>
<circle cx="64.7" cy="50.2" r="1.4"/>
<circle cx="72.8" cy="42.3" r=".86"/>
<circle cx="72.8" cy="42.2" r="1.45"/>
<circle cx="78.5" cy="58.1" r="1.47"/>
<circle cx="78.6" cy="58.1" r=".86"/>
<circle cx="81" cy="41.8" r="1.57"/>
<circle cx="81" cy="41.8" r="1.39"/>
<circle cx="44.1" cy="78.8" r="1.4"/>
<circle cx="44.1" cy="78.8" r="1.57"/>
<circle cx="54.1" cy="68.8" r=".83"/>
<circle cx="54.1" cy="68.8" r="4.8"/>
<circle cx="54.1" cy="68.8" r="4.7"/>
<circle cx="54.1" cy="68.8" r="2.21"/>
<circle cx="54.1" cy="68.8" r="2.12"/>
<circle cx="54.1" cy="68.8" r="1.98"/>
<circle cx="66.7" cy="63.4" r="2.1"/>
<circle cx="66.7" cy="63.4" r="4.8"/>
<circle cx="66.7" cy="63.3" r="2.18"/>
<circle cx="66.7" cy="63.4" r="1.93"/>
<circle cx="66.7" cy="63.4" r="4.7"/>
<circle cx="81" cy="78.8" r="1.57"/>
<circle cx="81" cy="78.8" r="1.39"/>
</g>
<path d="M53.1 69a1.06 1.06 0 0 1 1-1.3 1.06 1.06 0 0 1 1.1 1.2 1.06 1.06 0 0 1-1.4 .9" fill="none" stroke="#000" stroke-width=".2"/>
<path d="M41.4 31.1v7.3" fill="none" stroke="#008080" stroke-width=".21"/>
<circle cx="41.4" cy="32.2" r=".71" fill="#008080"/>
<path d="M34 39.2h6.6M44.1 31.1v9.7M54.1 31.1v31.8M64.6 31.1v14.3M69.5 31.1v21.8l-2.8 4M81 31.1v9.7M83.7 31.1v7.3M66.7 56.8v.8" fill="none" stroke="#008080" stroke-width=".21"/>
<circle cx="35.1" cy="39.2" r=".71" fill="#008080"/>
<path d="M34 41.8h9M34 50.2h25.9M34 63.3h27M34 68.8h14.3M34 78.8h9M81 78.8l5.9 7.9M34 81.4h6.6" fill="none" stroke="#008080" stroke-width=".21"/>
<path d="M81 78.8l1.6 1.5-.6 .4z" fill="#008080"/>
<path d="M55.2 70.4l8.8 18.2M81 78.8l1.6 1.5-.6 .4zM86.9 86.7h3.1" fill="none" stroke="#008080" stroke-width=".21"/>
<path d="M55.2 70.4l1.2 1.8-.6 .3z" fill="#008080"/>
<path d="M126.7 30.9l2.1 .3-2.1 .4zM55.2 70.4l1.2 1.8-.6 .3zM64 88.6h3.2" fill="none" stroke="#008080" stroke-width=".21"/>
<path d="M126.7 30.9l2.1 .3-2.1 .4z" fill="#008080"/>
<path d="M112.4 31.2l2.1-.3v.7z" fill="none" stroke="#008080" stroke-width=".21"/>
<path d="M112.4 31.2l2.1-.3v.7z" fill="#008080"/>
<path d="M112.4 31.2h4.1M112.4 30.1v37.6M124.6 31.2h4.2M128.8 27.8l2.1-.4v.7zM128.8 30.1v8.3" fill="none" stroke="#008080" stroke-width=".21"/>
<path d="M128.8 27.8l2.1-.4v.7z" fill="#008080"/>
<path d="M147.8 27.4l2.1 .4-2.1 .3z" fill="none" stroke="#008080" stroke-width=".21"/>
<path d="M147.8 27.4l2.1 .4-2.1 .3z" fill="#008080"/>
<path d="M128.8 26.7v11.7M128.8 27.8h6.2M143.7 27.8h6.2M145.7 33.2l2.1 .4-2.1 .4zM149.9 26.7v11.7" fill="none" stroke="#008080" stroke-width=".21"/>
<path d="M145.7 33.2l2.1 .4-2.1 .4z" fill="#008080"/>
<path d="M130.9 33.6l2.1-.4v.8z" fill="none" stroke="#008080" stroke-width=".21"/>
<path d="M130.9 33.6l2.1-.4v.8z" fill="#008080"/>
<path d="M130.8 33.6h4.2M130.9 32.5v5.9M143.6 33.6h4.2M147.8 32.5v5.9M149.9 49.4l2.2-.3v.7z" fill="none" stroke="#008080" stroke-width=".21"/>
<path d="M149.9 49.4l2.2-.3v.7z" fill="#008080"/>
<path d="M162.2 49.1l2.1 .3-2.1 .4z" fill="none" stroke="#008080" stroke-width=".21"/>
<path d="M162.2 49.1l2.1 .3-2.1 .4z" fill="#008080"/>
<path d="M149.9 49.4h3.2M161.1 49.4h3.2M164.3 48.3v9.9M149.9 87.2l2.2-.3v.6z" fill="none" stroke="#008080" stroke-width=".21"/>
<path d="M149.9 87.2l2.2-.3v.6z" fill="#008080"/>
<path d="M165.4 86.9l2.1 .3-2.1 .3z" fill="none" stroke="#008080" stroke-width=".21"/>
<path d="M165.4 86.9l2.1 .3-2.1 .3z" fill="#008080"/>
<path d="M167.5 67.1v21.2M173.2 79.3h.7l-.4 2.1zM149.9 82.3v6M149.9 87.2h4.5M163 87.2h4.5" fill="none" stroke="#008080" stroke-width=".21"/>
<path d="M173.2 79.3h.7l-.4 2.1z" fill="#008080"/>
<path d="M173.5 74.4l.4 2.1h-.7z" fill="none" stroke="#008080" stroke-width=".21"/>
<path d="M173.5 74.4l.4 2.1h-.7z" fill="#008080"/>
<path d="M106.3 79.3h.8l-.4 2.1zM166.2 74.4h8.4M173.5 74.4v1.8M173.5 79.7v1.7M151 81.4h23.6" fill="none" stroke="#008080" stroke-width=".21"/>
<path d="M106.3 79.3h.8l-.4 2.1z" fill="#008080"/>
<path d="M106.7 68.8l.4 2.1h-.8z" fill="none" stroke="#008080" stroke-width=".21"/>
<path d="M106.7 68.8l.4 2.1h-.8z" fill="#008080"/>
<path d="M105.6 68.8h5.7M106.7 68.7v4.6M106.7 76.9v4.5M116.1 64.6h.7l-.4 2.1zM105.6 81.4h22.1" fill="none" stroke="#008080" stroke-width=".21"/>
<path d="M116.1 64.6h.7l-.4 2.1z" fill="#008080"/>
<path d="M116.4 70.9l.4 2.1h-.7z" fill="none" stroke="#008080" stroke-width=".21"/>
<path d="M116.4 70.9l.4 2.1h-.7z" fill="#008080"/>
<path d="M116.4 70.9v4.2M118.1 70.9l2.2 19.3M119.6 61.8h-3.2v4.9" fill="none" stroke="#008080" stroke-width=".21"/>
<path d="M118.1 70.9l.6 2-.7 .1z" fill="#008080"/>
<path d="M118.1 70.9l.6 2-.7 .1zM120.3 90.2h3.2" fill="none" stroke="#008080" stroke-width=".21"/>
<text font-size="6.5" x="233.1" y="172.2">ANDYMARK.BIZ</text>
<text font-size="5.9" x="229.5" y="182.8">SUPER SHIFTER</text>
<g font-size="4.8">
<text x="232.5" y="154.4">Super Shifter with servo</text>
<text x="48.9" y="158.6">Super Shifter with two CIM</text>
<text x="138.2" y="156.7">Super Shifter with</text>
<text x="138.2" y="161.6">pneumatic setup.</text>
<text x="232.5" y="159.3">shifting setup.</text>
<text x="48.9" y="163.5">Motors and 04-0.5-DP</text>
<text x="138.2" y="166.5">Total weight: 4.0 pounds</text>
<text x="232.5" y="164.2">Total weight: 4.0 pounds</text>
<text x="48.9" y="168.4">Bimba cylinder installed.</text>
<text x="48.9" y="173.3">Total weight: 10.0 pounds</text>
</g>
<g font-size="4.3">
<text x="182" y="35.6">STANDARD GEARING:</text>
<text x="182" y="40">All gears are 4140 steel, 20 dp, 14.5 p.a.</text>
<text x="182" y="44.3">Ratio between High and Low gears: 2.56:1</text>
<text x="182" y="48.7">FINAL STAGE, w/ 45:20 gear set</text>
<text x="182" y="53">Low Gear: 24.0:1</text>
<text x="182" y="57.4">High Gear: 9.4:1</text>
</g>
<g font-size="3.7">
<text x="178.7" y="173.1">MATERIAL</text>
<text x="178.7" y="177">QUANTITY</text>
<text x="178.7" y="180.7">HEAT TREAT</text>
<text x="178.7" y="184.5">FINISH</text>
<text x="236.1" y="189.6">SUPER_SHIFTER_ASM.DFT</text>
<text x="268.5" y="190.8">1</text>
</g>
<g font-size="3.5" fill="#008080">
<text x="42.5" y="29.9" transform="rotate(-90 42.5 29.9)">.000</text>
<text x="45.1" y="29.9" transform="rotate(-90 45.1 29.9)">.312</text>
<text x="55.2" y="29.9" transform="rotate(-90 55.2 29.9)">1.500</text>
<text x="65.7" y="29.9" transform="rotate(-90 65.7 29.9)">2.750</text>
<text x="70.6" y="29.9" transform="rotate(-90 70.6 29.9)">2.996</text>
<text x="82.1" y="29.9" transform="rotate(-90 82.1 29.9)">4.688</text>
<text x="84.7" y="29.9" transform="rotate(-90 84.7 29.9)">5.000</text>
<text x="135.8" y="28.8">2.507</text>
<text x="117.3" y="32.3">1.936</text>
<text x="135.8" y="34.7">2.007</text>
<text x="27.2" y="40.3">.000</text>
<text x="27.9" y="42.9">.312</text>
<text x="26.2" y="51.3">1.300</text>
<text x="153.9" y="50.5">1.702</text>
<text x="25.7" y="64.4">2.858</text>
<text x="120.3" y="62.9">.499</text>
<text x="25.5" y="69.8">3.500</text>
<text x="103.4" y="76.2">1.500</text>
<text x="25.5" y="82.5">5.000</text>
<text x="25.7" y="79.9">4.688</text>
<text x="170.8" y="79">.830</text>
<text x="67.9" y="89.7">OUTPUT</text>
<text x="90.8" y="87.7">MOUTING SCREWS</text>
<text x="155.2" y="88.3">2.079</text>
<text x="67.9" y="92.8">SHAFT</text>
<text x="90.8" y="90.9">(1/4-20)</text>
<text x="124.2" y="91.3">1/2&quot; OUTPUT SHAFT</text>
<text x="124.2" y="94.4">W/ 1/8&quot; KEYWAY</text>
</g>
<g font-size="3.2">
<text x="189.7" y="23.1">REV</text>
<text x="212" y="23.1">DESCRIPTION</text>
<text x="222.1" y="18.9">REVISION HISTORY</text>
<text x="246.1" y="23.1">DATE</text>
<text x="259.7" y="23.1">APPROVED</text>
<text x="229.2" y="53.7">OPTIONAL &quot;FINAL STAGE&quot; GEARING</text>
<text x="229.2" y="57">(available as optional parts)</text>
<text x="229.2" y="60.2">FINAL STAGE w/ 48:17 gear set</text>
<text x="229.2" y="63.5">Low Gear: 30.1:1</text>
<text x="229.2" y="66.8">High Gear: 11.8:1</text>
<text x="229.2" y="73.3">OPTIONAL &quot;OUTPUT&quot; GEARING</text>
<text x="229.2" y="76.6">(available as optional parts)</text>
<text x="229.2" y="79.8">Ratio between High and Low gears: 4:1</text>
<text x="229.2" y="83.1">FINAL STAGE, w/ 45:20 gear set</text>
<text x="229.2" y="86.4">Low Gear: 24.0:1</text>
<text x="229.2" y="89.7">High Gear: 6.0:1</text>
<text x="229.2" y="92.9">FINAL STAGE w/ 48:17 gear set</text>
<text x="229.2" y="96.2">Low Gear: 30.1:1</text>
<text x="229.2" y="99.4">High Gear: 7.5:1</text>
<text x="229.2" y="106">See http://www.andymark.biz/am-0114.html</text>
<text x="229.2" y="109.2">for more information.</text>
<text x="102.8" y="173.9">OPTIONAL PARTS AVAILABLE:</text>
<text x="178.6" y="169.2">DRAWN</text>
<text x="105.2" y="177.1">GEARS</text>
<text x="224.2" y="175.5">STANDARD SOLUTIONS FOR COMPETITION ROBOTS</text>
<text x="105.2" y="180.4">OUTPUT SHAFTS:</text>
<text x="106.8" y="183.6">LONGER STEEL, STANDARD AND LONG ALUMINUM HEX</text>
<text x="102.8" y="190.2">SEE http://www.andymark.biz/am-0114.html FOR INFO</text>
<text x="105.2" y="186.9">SPACERS (REPLACING BOX EXTRUSION)</text>
<text x="185.1" y="188.7">UNLESS OTHERWISE SPECIFIED</text>
<text x="186.4" y="192">DIMENSIONS ARE IN INCHES</text>
<text x="222" y="190.2">A3</text>
<text x="192.7" y="195.2">ANGLES ±0.5°</text>
<text x="187.3" y="198.5">2 PL ±0.01&quot; 3 PL ±0.005&quot;</text>
<text x="220.9" y="198.9">SCALE:</text>
<text x="235.8" y="198.9">WEIGHT:</text>
</g>
<g font-size="3.2" fill="#008080">
<text x="193.5" y="169.2">Andy Baker</text>
<text x="209.6" y="169.3">05/05/09</text>
<text x="220.9" y="194.7">FILE NAME: super_shifter_asm.dft</text>
<text x="252.6" y="199">SHEET 1 OF 1</text>
</g>
<g font-size="2.7">
<text x="220.8" y="178.9">TITLE</text>
<text x="221.4" y="187.5">SIZE</text>
<text x="227.1" y="187.5">DWG NO</text>
<text x="268.1" y="187.5">REV</text>
</g>
</svg>
